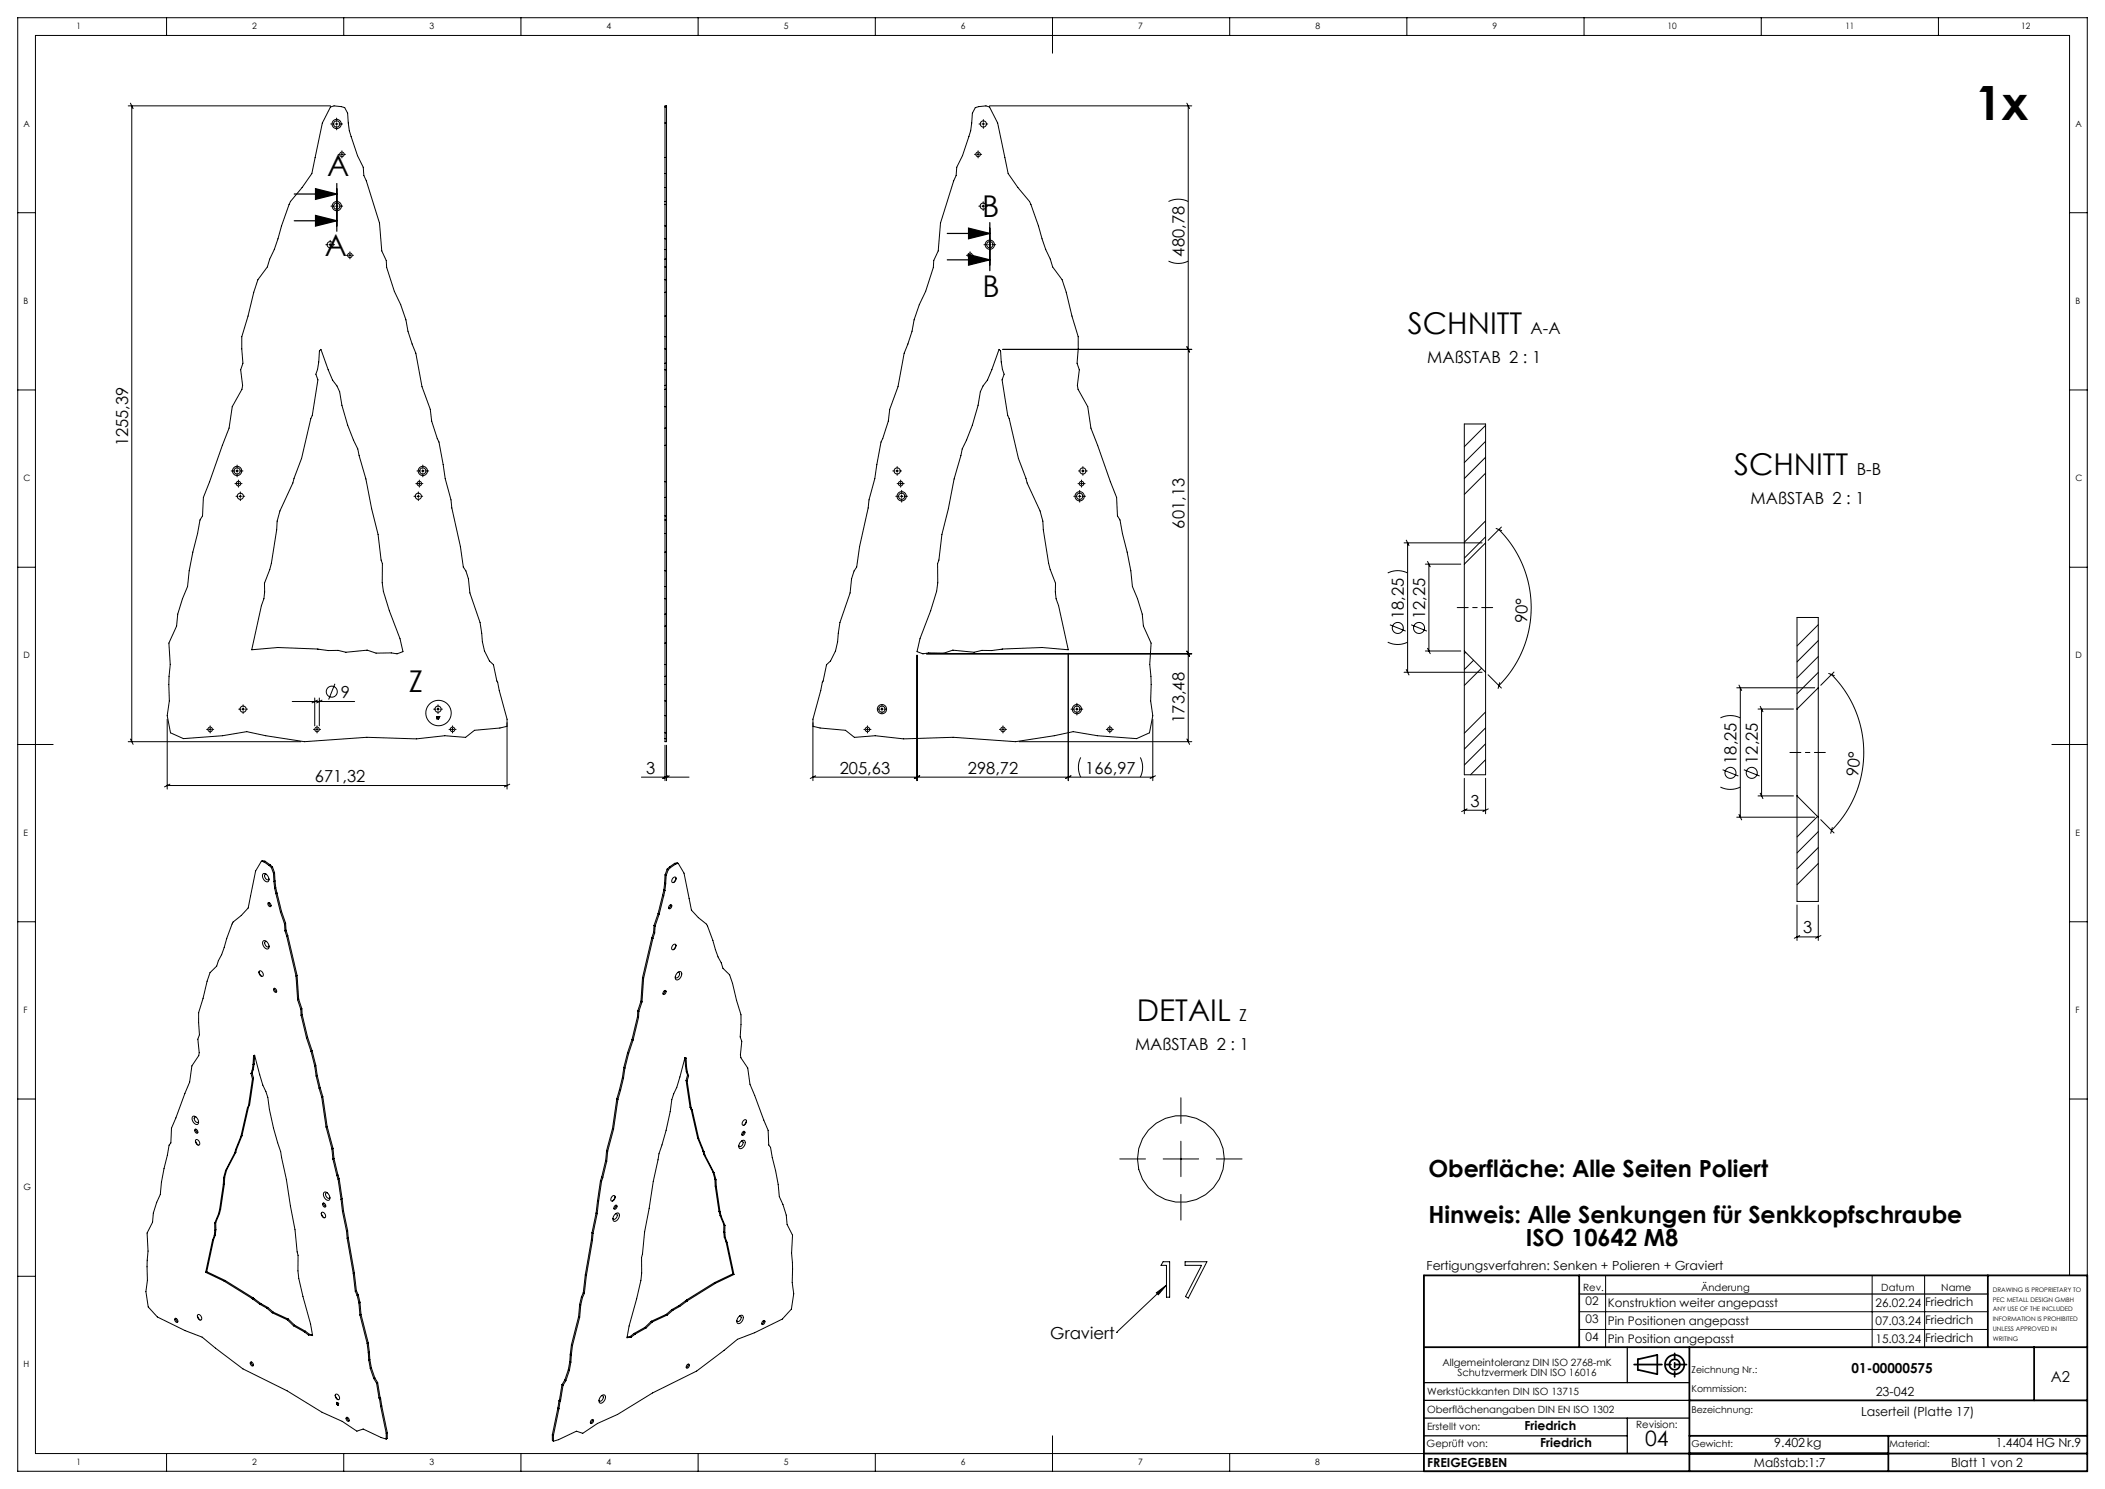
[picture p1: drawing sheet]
<svg xmlns="http://www.w3.org/2000/svg" width="594mm" height="420mm" viewBox="0 0 594 420" stroke-linecap="round" stroke-linejoin="round" font-family="sans-serif">
<g fill="none" stroke="#000" stroke-width=".28">
<path d="M47 5v5M97 5v5M147 5v5M197 5v5M247 5v5M297 5v10M347 5v5M397 5v5M447 5v5M497 5v5M547 5v5M36.2 29.9h57.1"/>
<path d="M36.8 29.1l.8 1.5M37.2 29.9v179.3M93.3 30.2l1-.3 3 .5 .8 1.5a28.2 28.2 0 0 0 2.8 12l1.6 3.3 .2 2.3 .7 1.5 3.7 11.9 .6 7.9 1.3 2.7 .1 1.9 2.2 6.8 1.8 3.7 1.4 4.3 .6 3.2 2.2 6.2 1.8 9.5 2.3 6.4 .4 3.3 2.1 5.9 1.7 10.3 1.7 6 .2 2.3 2.4 10.9 .8 5.8 .8 1 .7 2.3 .4 4 2.9 8.3 .6 5.4 .6 2.6 1.4 2.8 1.1 1.1 1 4.6 2.9 10.8v2l-2 .4-7.2 .7-2.5 2-5.9-.5-8 .9-14-.4-17.6 1.2-10.9-1.7-5.4-1.1-6.8 1.1-11 .8-3.7-1.6-.9-4.8 .6-4.2-.2-4.6 .4-5.7-.3-6 2.1-4.8 .4-3.4 1.3-4.3 1.4-3.5 .5-4.4 1-5.3 1.3-5.2 .7-3.8 .7-1.2 .3-5.2 7.2-19.5 .9-6.1 2.8-4.9 .2-1.1-.6-4.4 .7-1.8-.4-4.1v-3.4l1.8-5.9 1.6-6.7 1.2-3.5 2.6-3.6 .7-2.2 1.3-2.7 2-6.7 2.6-6.9 3.2-3.9 2.8-4 3-14.2zM93.3 35h1M94.6 35h.8M95 33.3v1M95 34.6v.7M95 35.7v.9M95.7 35h1M187.7 29.9h.4v179.3h-.4zM187.7 34.7h.4M187.7 30.2h.4"/>
<path d="M275.2 30.4l3-.5 1 .3 2.3 4.5 3 14.2 2.7 4 3.3 3.9 .4 .9 4.2 12.7 1.3 2.7 .6 2.2 2.7 3.6 1.2 3.5 1.6 6.7 1.8 5.9v3.4l-.4 4.1 .7 1.8-.6 4.4 .2 1.1 2.7 4.9 .9 6.1 7.3 19.5 .2 5.2 .7 1.2 .7 3.8 1.4 5.2 1 5.3 .5 4.4 1.4 3.5 1.3 4.3 .4 3.4 2.1 4.8-.4 6 .4 5.7-.1 4.6 .6 4.2-.9 4.8-3.7 1.6-11-.8-6.9-1.1-5.3 1.1-10.9 1.7-17.6-1.2-14 .4-8-.9-5.9 .5-2.5-2-7.2-.7-2-.4v-2l2.9-10.8 .9-4.6 1.2-1.1 1.4-2.8 .6-2.6 .6-5.4 2.9-8.3 .4-4 .7-2.3 .7-1 .9-5.8 2.4-10.9 .2-2.3 1.7-6 1.7-10.3 2.1-5.9 .4-3.3 2.3-6.4 1.7-9.5 2.3-6.2 .5-3.2 1.5-4.3 1.8-3.7 2.2-6.8 .1-1.9 1.3-2.7 .6-7.9 3.7-11.9 .7-1.5 .2-2.3a35.1 35.1 0 0 0 4.4-15.3zM276.3 35h.5M277.1 35h.7M277.5 33.7v.6M277.5 34.6v.7M277.5 35.7v.5M278.2 35h.5M279.2 29.9h57.1M334.9 29.1l.8 1.5M335.3 29.9v179.3M5 60h5M93.4 58.1h.9"/>
<path d="M94.7 58.1h.7M95 56.5v.9M95 57.8v.7M95 58.9v.9M95.5 43.5h.3M95.8 58.1h.9M96.1 43.5h.7M96.5 42.5v.3M96.5 43.2v.7M96.5 44.3v.2M97.2 43.5h.3M187.7 57.7h.4"/>
<path d="M187.7 56.8h.4M187.7 52.9h.4M187.7 48.9h.4M187.7 44.4h.4M275 43.5h.3M275.6 43.5h.8M276 42.5v.3M276 43.2v.7M276 44.3v.2M276.2 58.1h.5M276.7 43.5h.3M277.1 58.1h.7"/>
<path d="M277.4 56.9v.5M277.4 57.8v.7M277.4 58.9v.5M278.2 58.1h.5M329.7 56.8a6.2 6.2 0 0 1 5.6 0M584 60h5M91.9 69h.6M92.8 69h.7M93.2 67.8v.5M93.2 68.7v.7M93.2 69.7v.6M93.9 69h.5"/>
<path d="M97.7 72h.3M98.4 72h.7M98.7 71v.3M98.7 71.7v.7M98.7 72.7v.3M99.5 72h.2M187.7 78.9h.4M187.7 75.3h.4M187.7 73.1h.4M187.7 70.4h.4M187.7 67.4h.4M187.7 63.7h.4"/>
<path d="M272.7 72h.3M273.4 72h.7M273.7 71v.3M273.7 71.7v.7M273.7 72.7v.3M274.5 72h.2M277.7 69h.9M279 69h.7M279.3 67.4v.9M279.3 68.7v.7M279.3 69.7v1M280 69h1"/>
<path d="M329.7 73.7a6.2 6.2 0 0 0 5.6 0M90.6 98.5l3.2 8.7 1.3 1.7 .7 1.6a50.8 50.8 0 0 0 5.2 16.1l2.2 8.5 1.7 8.4 1.8 7.3 .8 7.2 .4 1v5.4l.3 2.4 1.7 5.5 3 7.9 .8 3.6-1.7 .6-1.6-.2h-4.3l-2.4-.8-6.1 .6-2.2-.5h-2.7l-3.2-.4-11.1-.5-7.4 .7 2.8-12.5 .7-1.9 .1-4.4 1.5-3.9 .5-1.7 1.5-9.5 .1-2.4 .8-2.9 3.6-7.9 2.5-6.9 2.6-11.2 .4-.9 1.6-10.1-.6-1.5 .5-1.4 .3-2.1 .2-3.1zM187.7 95h.4M187.7 98.4h.4M187.7 89.1h.4M187.7 82.4h.4M281.9 98.5l.4 .5 .2 3.1 .4 2.1 .5 1.4-.6 1.5 1.6 10.1 .4 .9 2.6 11.2 2.4 6.9 3.7 7.9 .8 2.9 .1 2.4 1.5 9.5 .4 1.7 1.6 3.9 .1 4.4 .7 1.9 2.7 12.5-7.3-.7-11.2 .5-3.1 .4h-2.7l-2.2 .5-6.1-.6-2.4 .8h-4.3l-1.7 .2-1.6-.6 .8-3.6 3-7.9 1.7-5.5 .3-2.4v-5.4l.3-1 .9-7.2 1.8-7.3 1.6-8.4 2.3-8.5a50.8 50.8 0 0 0 5.1-16.1l.8-1.6 1.2-1.7zM282.9 98.5h53.4M334.9 97.8l.8 1.5M5 110h5M187.7 114.7h.4M187.7 109.8h.4"/>
<path d="M187.7 104.3h.4M187.7 108.7h.4M187.7 102.5h.4M419.2 120l-6 6M584 110h5M65.2 132.8h1M66.3 136.4h.3M66.5 132.8h.8M66.6 140h.5M66.9 131.2v.9M66.9 132.5v.7M66.9 133.6v.9"/>
<path d="M66.9 136.4h.7M67.3 135.4v.3M67.3 136.1v.7M67.3 137.1v.3M67.5 140h.7M67.6 132.8h1M67.8 138.8v.5M67.8 139.6v.7M68 136.4h.3M68.5 140h.6M116.8 140h.5M117.3 136.4h.3"/>
<path d="M117.7 132.8h.9M117.7 140h.7M118 136.4h.7M118 138.8v.5M118 139.6v.7M118.3 135.4v.3M118.3 136.1v.7M118.3 137.1v.3M118.8 140h.5M119 132.8h.7M119 136.4h.3M119.3 131.2v.9"/>
<path d="M119.3 132.5v.7M119.3 133.6v.9M120 132.8h1M187.7 135.9h.4M187.7 125.6h.4M187.7 120.8h.4M251.9 132.8h.6M252.8 140h.9M252.8 132.8h.7M253.1 136.4h.3M253.2 131.6v.5M253.2 132.5v.7"/>
<path d="M253.2 133.6v.5M253.8 136.4h.7M253.9 132.8h.5M254.1 140h.7M254.1 135.4v.3M254.1 136.1v.7M254.1 137.1v.3M254.4 138.3v1M254.4 139.6v.7M254.9 136.4h.2M255.1 140h1M303 140h.9"/>
<path d="M304.2 136.4h.3M304.3 140h.7M304.3 132.8h.6M304.7 138.3v1M304.7 139.6v.7M304.8 136.4h.8M305.2 135.4v.3M305.2 136.1v.7M305.2 137.1v.3M305.2 132.8h.7M305.4 140h.9M305.6 131.6v.5"/>
<path d="M305.6 132.5v.7M305.6 133.6v.5M305.9 136.4h.3M306.3 132.8h.5M419.2 124.5l-6 6M419.2 129l-6 6M419.2 133.5l-6 6M5 160h5M67.8 140.7v.5M118 140.7v.5M187.7 155.7h.4M187.7 150.5h.4"/>
<path d="M187.7 146.7h.4M187.7 145.5h.4M187.7 140.3h.4M254.4 140.7v.9M304.7 140.7v.9M396.2 153.1h22M396.8 152.4l.8 1.5M397.2 153.1v36.5M402.2 159.1h10M402.8 158.4l.8 1.5M403.2 159.1v24.5M413.2 159.1v24.5"/>
<path d="M419.2 146.9l-6 6M419.2 151.4l-6 6M419.2 153.1v36.5M419.2 153.1l-6 6M419.2 153.1v-33.5h-6v39.5M422.2 149.1l1.6 .6M423 149.4a31.1 31.1 0 0 1 0 44M423.7 148.7l-3.8 3.7M584 160h5M187.7 176.6h.4M187.7 173.2h.4M187.7 168.9h.4"/>
<path d="M187.7 165.4h.4M187.7 161h.4M391.6 161.6a6.3 6.3 0 0 1 5.6 0M392.2 176.2l4.5 1.8M398.2 176.2l4.5 1.8M513.1 176.2l-6 6M68.6 198.8v.5M68.6 199.7v.7M82.5 197.9h17.6M88.8 196.9v7.8M89.6 197.5l-1.5 .8M90.1 196.9v7.8"/>
<path d="M90.9 197.5l-1.6 .8M94.5 192.9l-1.8 4.4M123.6 198.8v.5M123.6 199.7v.7M187.7 197.7h.4M187.7 193.1h.4M187.7 190.8h.4M187.7 181.4h.4M187.7 187.4h.4M248.9 198.8v.5M248.9 199.7v.7M258.8 184.8v35.4"/>
<path d="M261.4 184.4h74.9M301.4 184.3v35.9M303.9 198.4v.9M303.9 199.7v.7M334.9 183.7l.8 1.5M391.6 181.1a6.3 6.3 0 0 0 5.6 0M396.2 189.6h22M396.8 188.9l.8 1.5M402.2 183.6h10M402.8 182.9l.8 1.5M413.2 183.6v34.9h6v-28.9M413.2 183.6l6 6"/>
<path d="M413.6 184l-.4 .4M415.8 186.2l-2.6 2.7M418.1 188.5l-4.9 4.8M419.9 190.3l3.8 3.8M423.2 192.6l-.5 1.6M490.1 194h22M490.7 193.2l.8 1.6M491.1 194v36.5M496.7 199.2l.8 1.6M513.1 194v36.5M513.1 194l-6 6M513.1 194v-19.8h-6v25.8"/>
<path d="M513.1 180.7l-6 6M513.1 185.2l-6 6M513.1 189.7l-6 6M516 190l1.6 .6M516.8 190.3a31.1 31.1 0 0 1 0 43.9M517.5 189.6l-3.7 3.7M5 210h10M36.2 209.2h48.7M36.8 208.4l.8 1.6M47.2 202.9v19.7M58.3 205.7h.3M58.9 205.7h.8"/>
<path d="M59.3 204.7v.3M59.3 205.4v.7M59.3 206.5v.2M60 205.7h.3M67.4 200h.5M68.2 200h.8M68.6 200.7v.6M69.3 200h.5M88.5 205.7h.2M89.1 205.7h.7M89.5 204.7v.3M89.5 205.4v.7"/>
<path d="M89.5 206.5v.2M90.2 205.7h.3M122.4 200h.5M123.2 202.1l.2 .7zM123.2 200h.8M123.6 200.7v.6M123.7 202.1h.4l-.3 .7 .2-.6zM124.3 200h.5M126.7 205.7h.3M127.3 205.7h.8M127.7 204.7v.3M127.7 205.4v.7"/>
<path d="M127.7 206.5v.2M128.4 205.7h.3M143.1 203.9v18.7M181 219.2h13.4M187.7 201.9h.4M187.7 206.7h.4M187.7 208.3h.4M187.7 210.2v10M188.1 210.2v10M188.4 218.8l-1.5 .8M188.8 218.8l-1.5 .8M229.4 203.9v16.3"/>
<path d="M230.2 218.8l-1.6 .8M243.8 205.7h.3M244.4 205.7h.7M244.8 204.7v.3M244.8 205.4v.7M244.8 206.5v.2M245.5 205.7h.3M247.6 200h.6M248.5 200h.7M248.9 200.7v.6M249.6 200h.5M259.5 218.8l-1.5 .8"/>
<path d="M282 205.7h.3M282.7 205.7h.7M283 204.7v.3M283 205.4v.7M283 206.5v.2M283.7 205.7h.3M287.6 209.2h48.7M302.2 218.8l-1.5 .8M302.2 200h1M303.5 200h.7M303.9 200.7v1M304.6 200h.9"/>
<path d="M305 213.6a6.2 6.2 0 0 0 0 5.6M312.2 205.7h.3M312.8 205.7h.7M313.2 204.7v.3M313.2 205.4v.7M313.2 206.5v.2M313.9 205.7h.3M321.8 213.6a6.2 6.2 0 0 1 0 5.6M325.3 202.9v17.3M325.3 219.2h-95.9M326.1 218.8l-1.6 .8M334.9 208.4l.8 1.6"/>
<path d="M413.2 219.5v10M419.2 200.8l-6 6M419.2 205.3l-6 6M419.2 209.8l-6 6M419.2 214.3l-4.2 4.2M419.2 219.5v10M485.5 202.5a6.3 6.3 0 0 1 5.6 0M486.1 217.1l4.4 1.8M492.1 217.1l4.4 1.8M496.1 200h10M497.1 200v24.5M507.1 200v24.5"/>
<path d="M579 210h10M47.2 221.6h95.9M47.9 221.2l-1.5 .8M143.8 221.2l-1.5 .8M413.2 228.5h6M414 228.2l-1.6 .7M420 228.2l-1.6 .7M485.5 222a6.3 6.3 0 0 0 5.6 0M490.1 230.5h22M490.7 229.7l.8 1.6M496.1 224.5h10M496.7 223.7l.8 1.6"/>
<path d="M507.1 224.5l6 6M507.1 224.5v29.8h6v-23.8M512.9 230.3l-5.8 5.8M513.1 234.6l-6 6M513.1 239.1l-6 6M513.8 231.2l3.7 3.7M517 233.4l-.4 1.7M5 260h5M73.8 242.9l-1.7 2.8-2.1 10.4-1.9 2.1-2.3 1.9-.3 .5-3 8.7-.9 1.7-.4 1.5-1.9 1.9-3.2 11.2 .2 6.3-.5 1.2 .4 3.8-.1 .9-2 2.8-.6 4.6-5.1 13-.2 4.2-.5 .6-1.4 6.6-.7 3.9-.4 3.4-1 2.2-.9 3.1-.3 2.6-1.5 3 .3 5.1-.3 4.4 .1 3.9-.4 3.1 .6 4.4 2.6 2.8 7.8 3.8 4.8 1.9 11.5 8.9 12.5 6.2 9.9 6.1 5.7 2.5 4.1 2.8 1.8-.6 5.1 2.4 1.4 .4M73.8 242.9l.7 .2M74.2 246.5a1.45 1.45 0 0 1 1.6 2 1.09 1.09 0 0 1-1.1 0 1.09 1.09 0 0 1-.6-1zM74.5 243.1l1.4 1"/>
<path d="M74.8 242.9l-.3 .2M74.8 242.9l1.4 1M74.8 242.9l-.7-.1-.3 .1M75.1 246.6a.61 .61 0 0 0-.5 .5 .61 .61 0 0 0 .3 .7 .5 .5 0 0 0 .5 .4 .5 .5 0 0 0 .5-.3M75.6 254.7a.64 .64 0 0 1 .8 .3 .64 .64 0 0 1-.2 .8 .85 .85 0 0 1-.6-1.1zM75.9 254.6l.1 .6 .5 .4M75.9 244.1l.7 .6M76.2 243.9l-.3 .2M76.2 243.9l.7 .7M76.6 244.7l.6 1.6M76.9 244.6l-.3 .1M76.9 244.6l.6 1.6"/>
<path d="M77.2 246.3l.1 2.4M77.3 248.7l.2 1.9M77.5 246.2l-.3 .1M77.5 246.2l.1 2.3M77.5 250.6l.4 1.5M77.6 248.5l-.3 .2M77.6 248.5l.2 1.9M77.8 250.4l-.3 .2M77.8 250.4l.4 1.5M77.9 252.1l1.2 5.2M78.2 251.9l-.3 .2M78.2 251.9l1.2 5.2"/>
<path d="M79.1 257.3l1.2 3.3M79.4 257.1l-.3 .2M79.4 257.1l1.2 3.3M185.7 257.7l.3 .2M185.7 257.7l-1.1 3.3M186 257.9l-1.1 3.3M187 252.5l.3 .2M187 252.5l-1.3 5.2M187.3 252.7l-1.3 5.2M187.3 251l.3 .2M187.3 251l-.3 1.5M187.5 249.1l.3 .2"/>
<path d="M187.5 249.1l-.2 1.9M187.6 251.2l-.3 1.5M187.7 246.8l.3 .1M187.7 246.8l-.2 2.3M187.8 249.3l-.2 1.9M188 246.9l-.2 2.4M188.3 245.2l.3 .1M188.3 245.2l-.6 1.6M188.6 245.3l-.6 1.6M188.9 244.6l.3 .1M188.9 244.6l-.6 .6M188.9 255.4a.41 .41 0 0 1 .7 0 .41 .41 0 0 1-.2 .6 .43 .43 0 0 1-.7 .3 .43 .43 0 0 1 .1-.8z"/>
<path d="M189.2 244.7l-.6 .6M189.2 255.2l-.1 .6-.4 .4M189.9 247.6a.48 .48 0 0 1 .8-.2 .48 .48 0 0 1 0 .8 .65 .65 0 0 1-.4 .7 .65 .65 0 0 1-.7-.2zM190.4 243.5l.3 .2M190.4 243.5l-1.5 1.1M190.4 243.5l.7-.1 .3 .1M190.7 243.7l-1.5 1M190.8 247.7l-.8 1.2M191.4 243.5l1.6 2.8 2.1 10.4 2 2.1 2.3 1.9 .3 .5 2.9 8.7 .9 1.7 .5 1.5 1.9 1.9 3.2 11.2-.2 6.3 .4 1.2-.4 3.8 .2 .9 1.9 2.9 .6 4.5 5.2 13 .1 4.2 .5 .6 1.5 6.6 .7 3.9 .3 3.4 1 2.2 1 3.1 .2 2.6 1.5 3-.2 5.1 .3 4.4-.2 3.9 .5 3.1-.7 4.4-2.6 2.8-7.8 3.8-4.8 1.9-11.5 8.9-12.5 6.2-9.8 6.1-5.7 2.5-4.2 2.8-1.7-.6-5.1 2.4-1.4 .4M191.4 243.5l-.7 .2M507.1 255.3v10M513.1 243.6l-6 6"/>
<path d="M513.1 255.3v10M584 260h5M73.1 274.1l.7 1.3M73.2 273.9a.95 .95 0 0 1 .9 .5 .95 .95 0 0 1-.1 1 1.07 1.07 0 0 1-.8-1.5zM74.2 265.5a1.45 1.45 0 0 1 1.7 1.9 1.09 1.09 0 0 1-1.2 0 1.09 1.09 0 0 1-.5-1zM75.2 265.5a.61 .61 0 0 0-.6 .5 .61 .61 0 0 0 .4 .7 .5 .5 0 0 0 .4 .4 .5 .5 0 0 0 .5-.3M77.2 278.8a.64 .64 0 0 1 .8 .4 .64 .64 0 0 1-.2 .7 .85 .85 0 0 1-.6-1.1zM77.5 278.8l.1 .6 .5 .3M80.3 260.6l.1 2M80.4 262.6l.5 1.5M80.6 260.4l-.3 .2M80.6 260.4l.1 2"/>
<path d="M80.7 262.4l-.3 .2M80.7 262.4l.5 1.5M80.9 264.1l2.6 11.2M81.2 263.9l-.3 .2M81.2 263.9l2.6 11.2M83.5 275.3l.5 6.7M83.8 275.1l-.3 .2M83.8 275.1l.5 6.7M181.3 275.7l.3 .2M181.3 275.7l-.4 6.7M181.6 275.9l-.4 6.7M183.9 264.5l.3 .2"/>
<path d="M183.9 264.5l-2.6 11.2M184.2 264.7l-2.6 11.2M184.4 263l.3 .2M184.4 263l-.5 1.5M184.6 261l.3 .2M184.6 261l-.2 2M184.7 263.2l-.5 1.5M184.9 261.2l-.2 2M187.3 279.6a.41 .41 0 0 1 .7-.1 .41 .41 0 0 1-.2 .7 .43 .43 0 0 1-.7 .3 .43 .43 0 0 1 .1-.8zM187.7 279.4l-.2 .6-.4 .4M189.9 266.6a.48 .48 0 0 1 .7-.2 .48 .48 0 0 1 .1 .7 .65 .65 0 0 1-.4 .7 .65 .65 0 0 1-.8-.2zM190.7 266.6l-.7 1.3"/>
<path d="M191.1 274.4a.7 .7 0 0 1 1-.3 .7 .7 0 0 1 .2 1 1.09 1.09 0 0 1-.5 1.1 1.09 1.09 0 0 1-1.2-.1 1.75 1.75 0 0 1 .5-1.7zM191.3 274.3a.61 .61 0 0 1 .6 .5 .61 .61 0 0 1-.4 .6 .5 .5 0 0 1-.4 .4 .5 .5 0 0 1-.5-.2M507.1 264.3h6M507.9 263.9l-1.6 .8M513.9 263.9l-1.6 .8M71.5 297.8l.3-.1 2.4 8.4 1.4 3.5a70.3 70.3 0 0 0 3.6 15.2l1.6 7.9 1.2 7.5 1.2 6.7 .7 6.2 .2 1v4.4l.2 2.1 3.3 12.8 .6 3.3-1.2-.1M71.5 297.8l-.1 2.5M71.5 297.8l.3-.1-.1 2.4M84 282l.9 2.7M84.3 281.8l-.3 .2M84.3 281.8l.9 2.7M84.9 284.7l.1 1.7"/>
<path d="M85 286.4l1.5 6.3M85.2 284.5l-.3 .2M85.2 284.5l.1 1.7M85.3 286.2l-.3 .2M85.3 286.2l1.5 6.4M86.5 292.7l1.3 3.9M86.8 292.6l-.3 .1M86.8 292.6l1.3 3.8M87.8 296.6l1 4.1M88.1 296.4l-.3 .2M88.1 296.4l1 4.1M177.1 297l.3 .2"/>
<path d="M177.1 297l-1.1 4.1M177.4 297.2l-1.1 4.1M178.4 293.2l.3 .2M178.4 293.2l-1.3 3.8M178.7 293.4l-1.3 3.8M179.9 286.8l.3 .2M179.9 286.8l-1.5 6.4M180 285.2l.3 .1M180 285.2l-.1 1.6M180.2 287l-1.5 6.4M180.3 285.3l-.1 1.7M180.9 282.4l.3 .2"/>
<path d="M180.9 282.4l-.9 2.8M181.2 282.6l-.9 2.7M193.3 298.3l.1 2.4M193.3 298.3l.3 .2 .1 2.4M193.3 298.3l-2.3 8.4-1.4 3.5a70.3 70.3 0 0 1-3.6 15.2l-1.7 7.9-1.1 7.5-1.3 6.7-.6 6.2-.3 1 .1 4.4-.3 2.1-3.3 12.8-.6 3.3 1.2-.1M5 310h5M54.4 315a1.45 1.45 0 0 1 1.6 1.9 1.09 1.09 0 0 1-1.2 .1 1.09 1.09 0 0 1-.5-1.1zM55 318.6a.64 .64 0 0 1 .7 .3 .64 .64 0 0 1-.1 .8 .85 .85 0 0 1-.6-1.1zM55.3 318.5l.1 .6 .4 .4M55.3 315.1a.61 .61 0 0 0-.6 .5 .61 .61 0 0 0 .4 .6 .5 .5 0 0 0 .4 .4 .5 .5 0 0 0 .5-.3M69.8 312.4l-1.8 8.1M70.1 311.9l-.3 .5"/>
<path d="M70.1 312.3l-.3 .1M70.1 312.3l-1.8 8.1M70.4 311.7l-.3 .2M70.4 311.7l-.3 .6M70.8 302.8l.4 1.5M71.1 302.6l-.3 .2M71.1 302.6l.4 1.6M71.2 301.9l-.4 .9M71.2 304.3l-1.1 7.6M71.4 300.3l-.2 1.6M71.5 301.7l-.3 .2M71.5 301.7l-.4 .9"/>
<path d="M71.5 304.2l-.3 .1M71.5 304.2l-1.1 7.5M71.7 300.1l-.3 .2M71.7 300.1l-.2 1.6M88.8 300.7l.4 2.8M89.1 300.5l-.3 .2M89.1 300.5l.4 2.8M89.2 303.5l.8 3.4M89.5 303.3l-.3 .2M89.5 303.3l.8 3.4M90 306.9l.8 2.6M90.3 306.7l-.3 .2"/>
<path d="M90.3 306.7l.8 2.6M90.8 309.5l1.2 8.4M91.1 309.3l-.3 .2M91.1 309.3l1.2 8.4M92 317.9l1.7 6.2M92.3 317.7l-.3 .2M92.3 317.7l1.7 6.2M172.8 318.3l.3 .2M172.8 318.3l-1.6 6.2M173.1 318.5l-1.6 6.2M174.1 309.9l.3 .2M174.1 309.9l-1.3 8.4"/>
<path d="M174.4 310.1l-1.3 8.4M174.8 307.4l.3 .1M174.8 307.4l-.7 2.5M175.1 307.5l-.7 2.6M175.6 303.9l.3 .2M175.6 303.9l-.8 3.5M175.9 304.1l-.8 3.4M176 301.1l.3 .2M176 301.1l-.4 2.8M176.3 301.3l-.4 2.8M193.4 300.7l.3 .2M193.4 300.7l.3 1.6"/>
<path d="M193.6 304.8l.3 .1M193.6 304.8l1.1 7.5M193.7 302.3l.3 .2M193.7 302.3l.3 .9M193.7 300.9l.3 1.6M193.9 304.9l1.1 7.6M194 302.5l.3 .9M194 303.2l.3 .2M194 303.2l-.4 1.6M194.3 303.4l-.4 1.5M194.7 312.3l.3 .2M194.7 312.3l.3 .6"/>
<path d="M195 312.9l.3 .2M195 312.9l1.9 8.1M195 312.5l.3 .6M195.3 313.1l1.9 8M209.6 319.3a.41 .41 0 0 1 .6 0 .41 .41 0 0 1-.1 .6 .43 .43 0 0 1-.7 .3 .43 .43 0 0 1 .1-.7zM209.8 316.1a.48 .48 0 0 1 .7-.2 .48 .48 0 0 1 .1 .7 .65 .65 0 0 1-.4 .7 .65 .65 0 0 1-.8-.2zM209.9 319.1l-.1 .6-.5 .4M210.6 316.1l-.7 1.3M333.2 309.7v7.2M584 310h5M55.2 321.7l.7 1.3M55.3 321.5a.95 .95 0 0 1 .9 .5 .95 .95 0 0 1-.1 1 1.07 1.07 0 0 1-.8-1.5z"/>
<path d="M63 334.1l-1 7.1M63.1 332.2l-.1 1.9M63.3 334l-.3 .1M63.3 334l-1 7M63.4 332l-.3 .2M63.4 332l-.1 2M63.7 330.2l-.6 2M64 330l-.3 .2M64 330l-.6 2M66.2 325.2l-2.5 5M66.5 324.3l-.3 .9M66.5 325l-.3 .2"/>
<path d="M66.5 325l-2.5 5M66.8 324.1l-.3 .2M66.8 324.1l-.3 .9M68 320.5l-1.5 3.8M68.3 320.4l-.3 .1M68.3 320.4l-1.5 3.7M91.1 339.4a.64 .64 0 0 1 .7 .3 .64 .64 0 0 1-.1 .8 .85 .85 0 0 1-.6-1.1zM91.3 339.3l.2 .7 .4 .3M91.4 336.4a1.45 1.45 0 0 1 1.6 1.9 1.09 1.09 0 0 1-1.1 0 1.09 1.09 0 0 1-.6-1zM92.3 336.5a.61 .61 0 0 0-.5 .4 .61 .61 0 0 0 .3 .7 .5 .5 0 0 0 .5 .4 .5 .5 0 0 0 .5-.3M93.7 324.1l.2 2.8M93.9 326.9l1.2 4.7"/>
<path d="M94 323.9l-.3 .2M94 323.9l.2 2.9M94.2 326.8l-.3 .1M94.2 326.8l1.2 4.6M95.1 331.6l.3 1M95.4 331.4l-.3 .2M95.4 331.4l.3 1M95.4 332.6l.8 5.7M95.7 332.4l-.3 .2M95.7 332.4l.8 5.7M96.2 338.3l.4 3.4M96.5 338.1l-.3 .2"/>
<path d="M96.5 338.1l.4 3.5M168.6 338.7l.3 .2M168.6 338.7l-.4 3.5M168.9 338.9l-.4 3.4M169.4 333l.3 .2M169.4 333l-.8 5.7M169.7 333.2l-.8 5.7M169.8 332l.3 .2M169.8 332l-.4 1M170.1 332.2l-.4 1M170.9 327.4l.3 .1M170.9 327.4l-1.1 4.6"/>
<path d="M171.2 324.5l.3 .2M171.2 324.5l-.3 2.9M171.2 327.5l-1.1 4.7M171.5 324.7l-.3 2.8M172.8 337.5a.48 .48 0 0 1 .7-.2 .48 .48 0 0 1 0 .7 .65 .65 0 0 1-.4 .7 .65 .65 0 0 1-.7-.2zM173.6 337.5l-.8 1.3M173.8 339.9l-.1 .7-.5 .3M196.9 321l.3 .1M196.9 321l1.5 3.7M197.2 321.1l1.5 3.8M198.4 324.7l.3 .2M198.4 324.7l.2 .9"/>
<path d="M198.6 325.6l.3 .2M198.6 325.6l2.6 5M198.7 324.9l.2 .9M198.9 325.8l2.6 5M201.2 330.6l.3 .2M201.2 330.6l.5 2M201.5 330.8l.5 2M201.7 332.6l.3 .2M201.7 332.6l.1 2M201.8 334.6l.3 .1M201.8 334.6l1.1 7.1M202 332.8l.1 1.9"/>
<path d="M202.1 334.7l1.1 7.1M209 322a.7 .7 0 0 1 1-.3 .7 .7 0 0 1 .2 1 1.09 1.09 0 0 1-.5 1.1 1.09 1.09 0 0 1-1.2-.1 1.75 1.75 0 0 1 .5-1.7zM209.2 321.9a.61 .61 0 0 1 .6 .5 .61 .61 0 0 1-.4 .6 .5 .5 0 0 1-.4 .4 .5 .5 0 0 1-.5-.2M316 326.9h7.2M328.2 326.9h10M333.2 321.9v10M333.2 336.9v7.3M343.2 326.9h7.3M5 360h5M58 358.9l5.2 2.5M58.3 358.7l-.3 .2M58.3 358.7l5.2 2.5"/>
<path d="M60 349.8l-2 9.1M60.3 349.7l-.3 .1M60.3 349.7l-2 9M60.5 348.5l-.5 1.3M60.6 345v2M60.6 347l-.1 1.5M60.8 348.3l-.3 .2M60.8 348.3l-.5 1.4M60.9 344.8l-.3 .2M60.9 344.8v2.1M60.9 346.9l-.3 .1M60.9 346.9l-.1 1.4"/>
<path d="M61.6 342.5l-1 2.5M61.9 342.3l-.3 .2M61.9 342.3l-1 2.5M62 341.2l-.4 1.3M62.3 341l-.3 .2M62.3 341l-.4 1.3M90.7 342.2l.7 1.3M90.8 342a.95 .95 0 0 1 .9 .5 .95 .95 0 0 1-.1 1 1.07 1.07 0 0 1-.8-1.5zM96.6 341.7l1.2 5.6M96.9 341.6l-.3 .1M96.9 341.6l1.2 5.5M97.8 347.3l.2 2"/>
<path d="M98 349.3l1.7 9.9M98.1 347.1l-.3 .2M98.1 347.1l.2 2M98.3 349.1l-.3 .2M98.3 349.1l1.7 9.9M99.7 359.2l.6 5M100 359l-.3 .2M100 359l.6 5M165.2 359.6l.3 .2M165.2 359.6l-.6 5M165.5 359.8l-.6 5M166.9 349.7l.3 .2"/>
<path d="M166.9 349.7l-1.7 9.9M167 347.7l.4 .2M167 347.7l-.1 2M167.2 349.9l-1.7 9.9M167.4 347.9l-.2 2M168.2 342.2l.3 .1M168.2 342.2l-1.2 5.5M168.5 342.3l-1.1 5.6M173.5 340.2a.41 .41 0 0 1 .6-.1 .41 .41 0 0 1-.1 .6 .43 .43 0 0 1-.7 .3 .43 .43 0 0 1 .1-.7zM173.5 342.5a.7 .7 0 0 1 1-.3 .7 .7 0 0 1 .2 1 1.09 1.09 0 0 1-.5 1.1 1.09 1.09 0 0 1-1.2-.1 1.75 1.75 0 0 1 .5-1.7zM173.7 342.4a.61 .61 0 0 1 .6 .5 .61 .61 0 0 1-.4 .6 .5 .5 0 0 1-.4 .4 .5 .5 0 0 1-.5-.2M202.9 341.7l.3 .1"/>
<path d="M202.9 341.7l.3 1.2M203.2 341.8l.3 1.3M203.2 342.9l.3 .2M203.2 342.9l1.1 2.6M203.5 343.1l1.1 2.5M204.2 347.5l.3 .2M204.2 347.5l.2 1.5M204.3 345.5l.3 .1M204.3 345.5l-.1 2M204.4 349l.3 .1M204.4 349l.5 1.3M204.5 347.7l.2 1.4"/>
<path d="M204.6 345.6l-.1 2.1M204.7 349.1l.5 1.3M204.9 350.3l.3 .1M204.9 350.3l1.9 9M205.2 350.4l1.9 9.1M206.8 359.3l.3 .2M206.8 359.3l-5.2 2.5M207.1 359.5l-5.2 2.5M328.2 355.9h1.9v10h-.9v-9h-1.6zM334.4 355.9h6.2l-5.3 10.3-.8-.5 4.6-8.8h-4.7zM401.8 359.7v55.3M453.1 359.7v20.3"/>
<path d="M528.3 359.7v20.3M543.1 359.7v20.3M584 359.7v-349.7h-574v400h391.8M589 359.7v-354.7h-584v410h584M49.4 371.9a.64 .64 0 0 1 .7 .4 .64 .64 0 0 1-.2 .7 .85 .85 0 0 1-.5-1.1zM49.6 371.9l.1 .6 .5 .3M55.7 371.1l.8 1.2M55.9 370.8a.95 .95 0 0 1 .9 .5 .95 .95 0 0 1-.1 1.1 1.07 1.07 0 0 1-.8-1.6zM63.2 361.4l7.9 4.9M63.5 361.2l-.3 .2M63.5 361.2l7.9 4.9M71.1 366.3l.2 .1"/>
<path d="M71.3 366.4l.1 .1M71.4 366.5l1.9 1.4M71.4 366.1l-.3 .2M71.4 366.1l.2 .1M71.6 366.2l-.3 .2M71.6 366.2l.1 .1M71.7 366.3l-.3 .2M71.7 366.3l1.9 1.4M73.3 367.9l2 1.1M73.6 367.7l-.3 .2M73.6 367.7l2 1.1M75.3 369l1.5 1.3"/>
<path d="M75.6 368.8l-.3 .2M75.6 368.8l1.5 1.3M76.8 370.3l4.2 1.9M77.1 370.1l-.3 .2M77.1 370.1l4.2 2M81 372.2l.1 .1M81.1 372.3l1.7 1.7M81.3 372.1l-.3 .1M81.3 372.1h.1M81.4 372.1l-.3 .2M81.4 372.1l1.7 1.7M82.8 374l3.1 1.7"/>
<path d="M83.1 373.8l-.3 .2M83.1 373.8l3.1 1.7M85.9 375.7l1.1 .9M86.2 375.5l-.3 .2M86.2 375.5l1.1 .9M87.3 376.4l-.3 .2M87.3 376.4l.9 .1M100.3 364.2l.5 1.2M100.6 364l-.3 .2M100.6 364l.5 1.2M100.8 365.4l.5 2.1M101.1 365.2l-.3 .2"/>
<path d="M101.1 365.2l.5 2.1M101.3 367.5l.3 3.4M101.6 370.9l2 8M101.6 367.3l-.3 .2M101.6 367.3l.3 3.4M101.9 370.7l-.3 .2M101.9 370.7l2 8.1M103.6 378.9l.3 2.7M103.9 378.8l-.3 .1M103.9 378.8l.3 2.6M161.2 379.4l.3 .1M161.2 379.4l-.3 2.6"/>
<path d="M161.5 379.5l-.3 2.7M163.3 371.4l.3 .1M163.3 371.4l-2.1 8M163.6 367.9l.3 .2M163.6 367.9l-.3 3.5M163.6 371.5l-2.1 8M163.9 368.1l-.3 3.4M164.1 365.8l.3 .2M164.1 365.8l-.5 2.1M164.4 366l-.5 2.1M164.6 364.6l.3 .2M164.6 364.6l-.5 1.2"/>
<path d="M164.9 364.8l-.5 1.2M177.8 377l.3 .2M177.8 377l-.8 .1M179 376.1l.3 .2M179 376.1l-1.2 .9M179.3 376.3l-1.2 .9M182 374.4l.3 .2M182 374.4l-3 1.7M182.3 374.6l-3 1.7M183.7 372.7l.3 .2M183.7 372.7l-1.7 1.7M183.8 372.7l.3 .1"/>
<path d="M183.8 372.7h-.1M184 372.9l-1.7 1.7M184.1 372.8l-.1 .1M188 370.7l.3 .2M188 370.7l-4.2 2M188.3 370.9l-4.2 1.9M189.6 369.4l.3 .2M189.6 369.4l-1.6 1.3M189.9 369.6l-1.6 1.3M191.5 368.3l.3 .2M191.5 368.3l-1.9 1.1M191.8 368.5l-1.9 1.1"/>
<path d="M193.4 366.9l.3 .2M193.4 366.9l-1.9 1.4M193.6 366.8l.3 .2M193.6 366.8l-.2 .1M193.7 366.7l.3 .2M193.7 366.7l-.1 .1M193.7 367.1l-1.9 1.4M193.9 367l-.2 .1M194 366.9l-.1 .1M201.6 361.8l.3 .2M201.6 361.8l-7.9 4.9M201.9 362l-7.9 4.9"/>
<path d="M208.5 371.4a.7 .7 0 0 1 1-.4 .7 .7 0 0 1 .2 1.1 1.09 1.09 0 0 1-.6 1 1.09 1.09 0 0 1-1.1 0 1.75 1.75 0 0 1 .5-1.7zM208.7 371.2a.61 .61 0 0 1 .5 .5 .61 .61 0 0 1-.3 .7 .5 .5 0 0 1-.5 .4 .5 .5 0 0 1-.5-.3M215.2 372.7a.41 .41 0 0 1 .7-.1 .41 .41 0 0 1-.2 .7 .43 .43 0 0 1-.7 .3 .43 .43 0 0 1 .1-.8zM215.5 372.5l-.1 .6-.4 .3M315.1 375.8h.1M326.3 364.7l2.9-2.2-2.4 2.7zM329.2 362.5l-14.1 13.3M445.6 375h115.3M445.6 370h115.3M70.7 384.2a.64 .64 0 0 1 .7 .4 .64 .64 0 0 1-.1 .7 .85 .85 0 0 1-.6-1.1zM70.9 384.2l.2 .6 .4 .3M94.6 393.5l.7 1.3"/>
<path d="M94.7 393.3a.95 .95 0 0 1 1 .5 .95 .95 0 0 1-.1 1 1.07 1.07 0 0 1-.9-1.5zM94.9 395.6h.1M95 395.6h.1M95 396.2h.1M95 395.6v.6M95.3 395.8h.1M95.3 395.8l.2 .1M95.3 395.8l.3 .1-.3 .4M95.3 396.3h.1M95.5 395.9l-.2 .4M95.5 395.9h.1M97.7 399.8a.64 .64 0 0 1 .7 .4 .64 .64 0 0 1-.1 .7 .85 .85 0 0 1-.6-1.1z"/>
<path d="M98 399.8l.1 .6 .4 .4M103.9 381.6l.2 2M104.1 383.6l.4 2.4M104.2 381.4l-.3 .2M104.2 381.4l.2 2M104.4 383.4l-.3 .2M104.4 383.4l.4 2.4M104.5 386l1 2.8M104.8 385.8l-.3 .2M104.8 385.8l1 2.9M105.5 388.8l.8 1.4M105.8 388.7l-.3 .1"/>
<path d="M105.8 388.7l.8 1.3M106.3 390.2l.6 4.1M106.6 390l-.3 .2M106.6 390l.7 4.1M106.9 394.3l.2 .4M107.1 394.7l.3 2.1M107.3 394.1l-.4 .2M107.3 394.1l.1 .4M107.4 394.5l-.3 .2M107.4 394.5l.3 2.1M107.4 396.8l1.6 7.5M107.7 396.6l-.3 .2"/>
<path d="M107.7 396.6l1.6 7.5M157.4 397.2l.3 .2M157.4 397.2l-1.5 7.5M157.7 397.4l-1.5 7.5M157.7 395.1l.3 .2M157.7 395.1l-.3 2.1M157.9 394.8l.3 .1M157.9 394.8l-.2 .3M158 395.3l-.3 2.1M158.2 394.9l-.2 .4M158.6 390.6l.3 .2M158.6 390.6l-.7 4.2"/>
<path d="M158.9 390.8l-.7 4.1M159.4 389.3l.3 .2M159.4 389.3l-.8 1.3M159.7 389.5l-.8 1.3M160.4 386.4l.3 .2M160.4 386.4l-1 2.9M160.7 386.6l-1 2.9M160.8 384l.3 .2M160.8 384l-.4 2.4M160.9 382l.3 .2M160.9 382l-.1 2M161.1 384.2l-.4 2.4"/>
<path d="M161.2 382.2l-.1 2M169.6 393.8a.7 .7 0 0 1 1-.3 .7 .7 0 0 1 .2 1 1.09 1.09 0 0 1-.6 1.1 1.09 1.09 0 0 1-1.1-.1 1.75 1.75 0 0 1 .5-1.7zM169.8 393.7a.61 .61 0 0 1 .5 .5 .61 .61 0 0 1-.3 .6 .5 .5 0 0 1-.4 .4 .5 .5 0 0 1-.6-.2M193.9 385a.41 .41 0 0 1 .7-.1 .41 .41 0 0 1-.2 .7 .43 .43 0 0 1-.7 .3 .43 .43 0 0 1 .1-.8zM194.2 384.8l-.1 .6-.5 .4M47 410v5M97 410v5M109 404.3v1.6M109.3 404.1l-.3 .2M109.3 404.1v1.6l-.3 .2M147 410v5M155.9 404.7l.3 .2"/>
<path d="M155.9 404.7v1.6l.3 .2M156.2 404.9v1.6M166.9 400.6a.41 .41 0 0 1 .6-.1 .41 .41 0 0 1-.2 .7 .43 .43 0 0 1-.6 .3 .43 .43 0 0 1 0-.8zM167.2 400.4l-.2 .6-.4 .4M197 410v5M247 410v5M297 405v10M347 410v5"/>
<circle cx="95" cy="35" r=".88"/>
<circle cx="95" cy="35" r="1.3"/>
<circle cx="277.5" cy="35" r=".88"/>
<circle cx="95" cy="58.1" r="1.3"/>
<circle cx="95" cy="58.1" r=".88"/>
<circle cx="96.5" cy="43.5" r=".64"/>
<circle cx="276" cy="43.5" r=".64"/>
<circle cx="277.4" cy="58.1" r=".87"/>
<circle cx="93.2" cy="69" r=".87"/>
<circle cx="98.7" cy="72" r=".64"/>
<circle cx="273.7" cy="72" r=".64"/>
<circle cx="279.3" cy="69" r="1.3"/>
<circle cx="279.3" cy="69" r=".87"/>
<circle cx="66.9" cy="132.8" r=".88"/>
<circle cx="66.9" cy="132.8" r="1.3"/>
<circle cx="67.3" cy="136.4" r=".64"/>
<circle cx="67.8" cy="140" r=".88"/>
<circle cx="118" cy="140" r=".88"/>
<circle cx="118.3" cy="136.4" r=".64"/>
<circle cx="119.3" cy="132.8" r="1.3"/>
<circle cx="119.3" cy="132.8" r=".87"/>
<circle cx="253.2" cy="132.8" r=".88"/>
<circle cx="254.1" cy="136.4" r=".64"/>
<circle cx="254.4" cy="140" r=".87"/>
<circle cx="254.4" cy="140" r="1.3"/>
<circle cx="304.7" cy="140" r=".87"/>
<circle cx="304.7" cy="140" r="1.3"/>
<circle cx="305.2" cy="136.4" r=".64"/>
<circle cx="305.6" cy="132.8" r=".88"/>
<circle cx="394.4" cy="177.1" r="1.56"/>
<circle cx="400.4" cy="177.1" r="1.56"/>
<circle cx="93.6" cy="195.1" r="1.56"/>
<circle cx="59.3" cy="205.7" r=".64"/>
<circle cx="68.6" cy="200" r=".87"/>
<circle cx="89.5" cy="205.7" r=".64"/>
<circle cx="123.6" cy="200" r=".87"/>
<circle cx="123.7" cy="201.1" r="3.6"/>
<circle cx="127.7" cy="205.7" r=".64"/>
<circle cx="244.8" cy="205.7" r=".64"/>
<circle cx="248.9" cy="200" r=".88"/>
<circle cx="248.9" cy="200" r="1.3"/>
<circle cx="283" cy="205.7" r=".64"/>
<circle cx="303.9" cy="200" r=".88"/>
<circle cx="303.9" cy="200" r="1.3"/>
<circle cx="313.2" cy="205.7" r=".64"/>
<circle cx="488.3" cy="218" r="1.56"/>
<circle cx="494.3" cy="218" r="1.56"/>
<circle cx="333.2" cy="326.9" r="12.2"/>
</g>
<g fill="none" stroke="#000" stroke-width=".35">
<path d="M83 54.7h12M89 53.2l6 1.5-6 1.5zM95 51.8v13.4M83 62.3h12M89 60.8l6 1.5-6 1.5zM267.3 65.8h12M267.3 73.3h12M273.3 64.3l6 1.5-6 1.5zM273.3 71.8l6 1.5-6 1.5zM279.3 62.8v13.5M445.6 365h115.3M459.2 380v10"/>
<path d="M401.8 400h74.9M401.8 390h74.9M401.8 395h74.9M459.2 400v10M401.8 405h57.4"/>
</g>
<g fill="none" stroke="#000" stroke-width=".5">
<path d="M401.8 359.7h187.2v55.3h-187.2zM445.6 359.7v20.3M560.9 359.7v20.3M401.8 380h187.2M476.7 380v35M574 380v15M462.2 383.4l5.5-1.2v5.4l-5.5-1.2zM476.7 395h112.3M401.8 410h187.2M476.7 405h112.3M532.9 405v10"/>
<circle cx="472.6" cy="384.9" r="2.72"/>
<circle cx="472.6" cy="384.9" r="1.47"/>
</g>
<path d="M461.1 384.9h14.8" fill="none" stroke="#000" stroke-width=".5" stroke-dasharray="15.2 1.3 1.3 1.3" stroke-dashoffset="7.4"/>
<path d="M472.6 381.7v6.6" fill="none" stroke="#000" stroke-width=".5" stroke-dasharray="15.2 1.3 1.3 1.3" stroke-dashoffset="13.8"/>
<path d="M421.2 171.4h-10M515.1 212.3h-10" fill="none" stroke="#000" stroke-width=".28" stroke-dasharray="15.2 1.3 1.3 1.3" stroke-dashoffset="12.1"/>
<g fill="#000">
<path d="M326.3 364.7l2.9-2.2-2.4 2.7z"/>
<path d="M89 53.2l6 1.5-6 1.5zM89 60.8l6 1.5-6 1.5z"/>
<path d="M273.3 64.3l6 1.5-6 1.5zM273.3 71.8l6 1.5-6 1.5z"/>
</g>
<text font-size="13.3" x="557.4" y="34">1x</text>
<g font-size="8.5">
<text x="92.3" y="49.7">A</text>
<text x="277.1" y="61.3">B</text>
<text x="91.7" y="72.2">A</text>
<text x="277.2" y="83.8">B</text>
<text x="397.3" y="94.1">SCHNITT</text>
<text x="489.3" y="134">SCHNITT</text>
<text x="115.3" y="195.1">Z</text>
<text x="320.8" y="287.9">DETAIL</text>
</g>
<g font-size="6.7">
<text x="403.1" y="331.9">Oberfläche: Alle Seiten Poliert</text>
<text x="403.1" y="344.9">Hinweis: Alle Senkungen für Senkkopfschraube</text>
<text x="430.5" y="351.3">ISO 10642 M8</text>
</g>
<text font-size="6" x="464.2" y="407.8">04</text>
<g font-size="4.7">
<text x="334.3" y="72.4" transform="rotate(-90 334.3 72.4)">480,78</text>
<text x="431.9" y="94.1">A-A</text>
<text x="402.8" y="102.3">MAßSTAB 2 : 1</text>
<text x="36.2" y="125.9" transform="rotate(-90 36.2 125.9)">1255,39</text>
<text x="523.9" y="134">B-B</text>
<text x="494" y="142.2">MAßSTAB 2 : 1</text>
<text x="334.3" y="149.1" transform="rotate(-90 334.3 149.1)">601,13</text>
<text x="396.1" y="174.6" transform="rotate(-90 396.1 174.6)">18,25</text>
<text x="402.1" y="174.6" transform="rotate(-90 402.1 174.6)">12,25</text>
<text x="431" y="175.7" transform="rotate(-88 431 175.7)">90°</text>
<text x="96.2" y="196.8">9</text>
<text x="334.3" y="203.9" transform="rotate(-90 334.3 203.9)">173,48</text>
<text x="490" y="215.4" transform="rotate(-90 490 215.4)">18,25</text>
<text x="496" y="215.4" transform="rotate(-90 496 215.4)">12,25</text>
<text x="88.9" y="220.6">671,32</text>
<text x="182.3" y="218.2">3</text>
<text x="237" y="218.2">205,63</text>
<text x="273.1" y="218.2">298,72</text>
<text x="306.3" y="218.2">166,97</text>
<text x="524.3" y="219.2" transform="rotate(-83 524.3 219.2)">90°</text>
<text x="414.9" y="227.5">3</text>
<text x="508.8" y="263.3">3</text>
<text x="349.7" y="287.9">Z</text>
<text x="320.3" y="296.1">MAßSTAB 2 : 1</text>
<text x="296.4" y="377.6">Graviert</text>
</g>
<text font-size="4.2" x="578.7" y="389.8">A2</text>
<text font-size="3.9" x="522.5" y="387.2">01-00000575</text>
<g font-size="3.5">
<text x="402.6" y="358.2">Fertigungsverfahren: Senken + Polieren + Graviert</text>
<text x="529.3" y="393.8">23-042</text>
<text x="525.2" y="399.3">Laserteil (Platte 17)</text>
<text x="430.2" y="403.4">Friedrich</text>
<text x="402.7" y="413.9">FREIGEGEBEN</text>
<text x="434.6" y="408.2">Friedrich</text>
<text x="494.9" y="413.9">Maßstab:1:7</text>
<text x="500.6" y="408.2">9.402kg</text>
<text x="550.6" y="413.9">Blatt 1 von 2</text>
<text x="563.2" y="408.2">1.4404 HG Nr.9</text>
</g>
<g font-size="3.3">
<text x="447.5" y="368.2">02</text>
<text x="453.7" y="368.8">Konstruktion weiter angepasst</text>
<text x="529.2" y="368.8">26.02.24</text>
<text x="543.2" y="368.5">Friedrich</text>
<text x="447.5" y="373.2">03</text>
<text x="453.7" y="373.8">Pin Positionen angepasst</text>
<text x="529.2" y="373.8">07.03.24</text>
<text x="543.2" y="373.5">Friedrich</text>
<text x="447.5" y="378.2">04</text>
<text x="453.7" y="378.8">Pin Position angepasst</text>
<text x="529.2" y="378.8">15.03.24</text>
<text x="543.2" y="378.5">Friedrich</text>
</g>
<g font-size="2.8">
<text x="446.7" y="364.1">Rev.</text>
<text x="480" y="364.1">Änderung</text>
<text x="530.9" y="364.1">Datum</text>
<text x="547.8" y="364.1">Name</text>
<text x="407" y="385.2">Allgemeintoleranz DIN ISO 2768-mK</text>
<text x="411.3" y="388">Schutzvermerk DIN ISO 16016</text>
<text x="402.7" y="393.4">Werkstückkanten DIN ISO 13715</text>
<text x="402.7" y="398.6">Oberflächenangaben DIN EN ISO 1302</text>
<text x="402.7" y="403.4">Erstellt von:</text>
<text x="461.7" y="402.7">Revision:</text>
<text x="402.6" y="408.2">Geprüft von:</text>
</g>
<g font-size="2.7">
<text x="477.3" y="387.2">Zeichnung Nr.:</text>
<text x="477.3" y="392.7">Kommission:</text>
<text x="477.3" y="398.6">Bezeichnung:</text>
<text x="477.3" y="408.2">Gewicht:</text>
<text x="533.2" y="408.2">Material:</text>
</g>
<g font-size="2.5">
<text x="21.6" y="8.2">1</text>
<text x="71.2" y="8.2">2</text>
<text x="121.2" y="8.2">3</text>
<text x="171.2" y="8.2">4</text>
<text x="221.2" y="8.2">5</text>
<text x="271.2" y="8.2">6</text>
<text x="321.2" y="8.2">7</text>
<text x="371.2" y="8.2">8</text>
<text x="421.2" y="8.2">9</text>
<text x="470.5" y="8.2">10</text>
<text x="520.8" y="8.2">11</text>
<text x="570.3" y="8.2">12</text>
<text x="6.7" y="35.7">A</text>
<text x="585.7" y="35.7">A</text>
<text x="6.7" y="85.7">B</text>
<text x="585.7" y="85.7">B</text>
<text x="6.7" y="135.7">C</text>
<text x="585.7" y="135.7">C</text>
<text x="6.7" y="185.7">D</text>
<text x="585.7" y="185.7">D</text>
<text x="6.7" y="235.7">E</text>
<text x="585.7" y="235.7">E</text>
<text x="6.7" y="285.7">F</text>
<text x="585.7" y="285.7">F</text>
<text x="6.7" y="335.7">G</text>
<text x="6.7" y="385.7">H</text>
<text x="21.6" y="413.2">1</text>
<text x="71.2" y="413.2">2</text>
<text x="121.2" y="413.2">3</text>
<text x="171.2" y="413.2">4</text>
<text x="221.2" y="413.2">5</text>
<text x="271.2" y="413.2">6</text>
<text x="321.2" y="413.2">7</text>
<text x="371.2" y="413.2">8</text>
</g>
<g font-size="1.8">
<text x="562.4" y="364.4">DRAWING IS PROPRIETARY TO</text>
<text x="562.4" y="367.2">PEC METALL DESIGN GMBH</text>
<text x="562.4" y="369.9">ANY USE OF THE INCLUDED</text>
<text x="562.4" y="372.7">INFORMATION IS PROHIBITED</text>
<text x="562.4" y="375.4">UNLESS APPROVED IN</text>
<text x="562.4" y="378.2">WRITING</text>
</g>
</svg>
